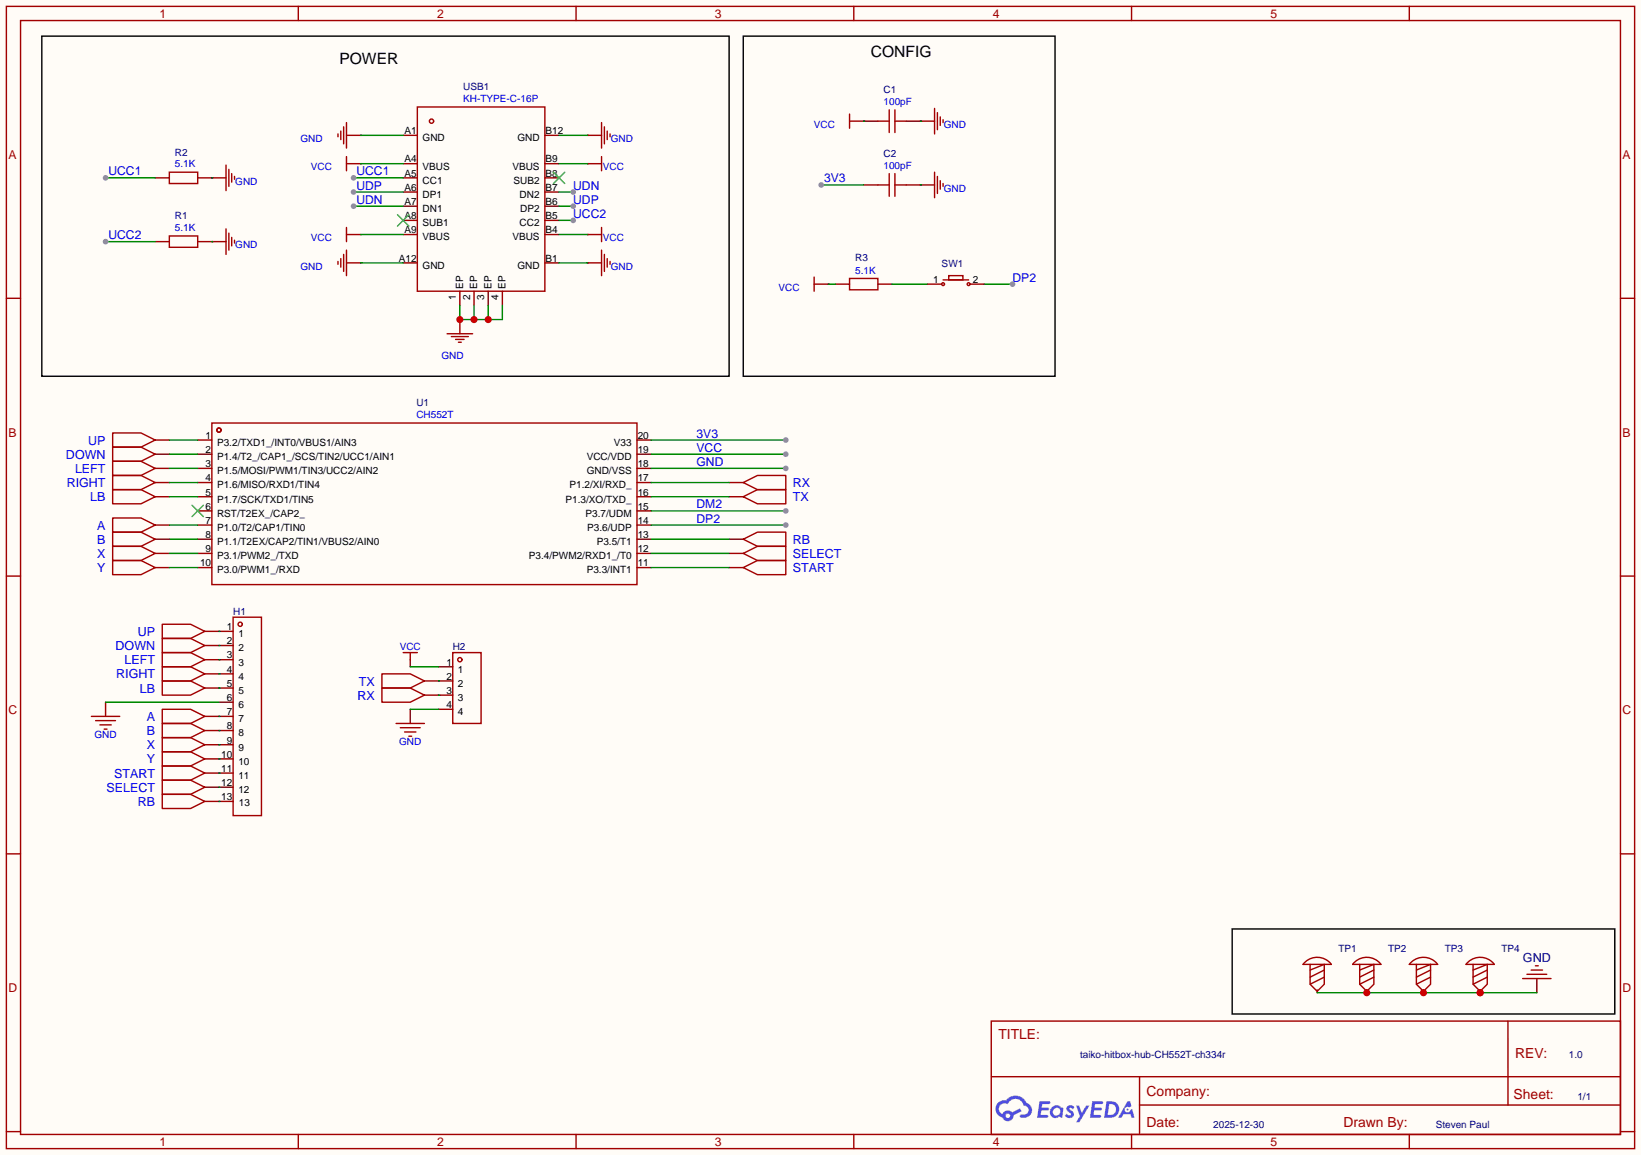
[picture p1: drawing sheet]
<svg xmlns="http://www.w3.org/2000/svg" width="294mm" height="207mm" viewBox="0 0 294 207" stroke-linecap="round" stroke-linejoin="round" font-family="sans-serif">
<path d="M0 0h294.1v207h-294.1z" fill="#fffcf7"/>
<g fill="none" stroke="#a10000" stroke-width=".25">
<path d="M1.1 1.1h291.9v204.8h-291.9zM3.7 3.7h286.7v199.6h-286.7zM53.5 1.1v2.6M103.3 1.1v2.6M153 1.1v2.6M202.8 1.1v2.6M252.6 1.1v2.6M1.1 53.5h2.6M290.4 53.5h2.6M1.1 103.3h2.6M290.4 103.3h2.6M1.1 153h2.6"/>
<path d="M290.4 153h2.6M177.7 183h112.7v20.3h-112.7zM177.7 193h112.7M204.2 198.1h86.2M204.2 193v10.1M270.3 183v15.1M1.1 202.8h2.6M53.5 203.3v2.6M103.3 203.3v2.6M153 203.3v2.6M202.8 203.3v2.6M252.6 203.3v2.6"/>
<path d="M290.4 202.8h2.6"/>
</g>
<g fill="#5487ff">
<path d="M191.3 198.3l.6-.2 .4 .1 .3 .2-.3 .5a.34 .34 0 0 0-.2-.3 .34 .34 0 0 0-.4 .1v.1a1.01 1.01 0 0 1 .7 1.2 .99 .99 0 0 1-1.6 0l.4-.4 .5 .3 .2-.1v-.2a1.02 1.02 0 0 1-.7-1.2z"/>
<path d="M192.9 198.1h.5l.5 1.3 .8-1.3h.6l-1.8 3.1h-.6l.6-1.2z"/>
<path d="M186.3 197.4h.9a1.14 1.14 0 0 1 1 .1 .26 .26 0 0 1-.2 .4h-1.2l-.1 .6h1.1l.3 .3-.3 .2h-1.1l-.2 .8h1.1a.26 .26 0 0 1 .3 .3 .26 .26 0 0 1-.3 .2h-1.7z"/>
<path d="M195.8 197.4h.8a1.15 1.15 0 0 1 1.1 .1 .26 .26 0 0 1-.2 .4h-1.2l-.1 .6h1.1l.2 .3-.2 .2h-1.2l-.1 .8h1.1a.26 .26 0 0 1 .3 .3 .26 .26 0 0 1-.3 .2h-1.8z"/>
<path d="M202.1 197.4h.5l.2 .9-.4 .2a.5 .5 0 0 0-.8 .2 .5 .5 0 0 0 .4 .7 .5 .5 0 0 0 .6-.5l.3-.1 .5 1.5h-.6l-.2-.6h-1.2l-.4 .6h-.6z"/>
<path d="M198.3 197.4l-.4 2.9h1a1.52 1.52 0 0 0 1.7-1.5 1.52 1.52 0 0 0-1.8-1.4zM198.8 197.9a1 1 0 0 1 1.2 1 1 1 0 0 1-1.2 .9h-.2z"/>
<path d="M188.5 198.5a1.06 1.06 0 0 0-.1 1.5 1.06 1.06 0 0 0 1.5 .1l.5 .2 .2-1.6-.1-.2h-.3a1.07 1.07 0 0 0-1.7 0zM188.7 199.2a.67 .67 0 0 1 1.3 0 .67 .67 0 0 1-1.3 0z"/>
<path d="M178.9 197.6a1.57 1.57 0 0 0 .8 2.7 1.04 1.04 0 0 0 1.1 .7 1.04 1.04 0 0 0 .9-1.1l1.4-.7-.3-.6-1.4 .7a1.06 1.06 0 0 0-1.7 .4 1 1 0 0 1-.5-1.4 1 1 0 0 1 1.4-.4 1.53 1.53 0 0 1 1.6-.9 1.53 1.53 0 0 1 1.3 1.2 .77 .77 0 0 1 .9 .7 .77 .77 0 0 1-.8 .8h-.4a.31 .31 0 0 0-.4 .3 .31 .31 0 0 0 .3 .4 1.43 1.43 0 0 0 1.8-.9 1.43 1.43 0 0 0-.9-1.9 2.15 2.15 0 0 0-3.7-.4l-.9 .1zM180.3 200a.39 .39 0 0 1 .7 0 .39 .39 0 0 1-.7 0z"/>
<circle cx="202.1" cy="198.9" r=".19"/>
</g>
<g fill="none" stroke="#a10000" stroke-width=".25">
<path d="M74.8 19.2h22.9v33h-22.9zM159.4 19.7v4M160.4 19.7v4M167.5 19.4v4.6M30.4 30.9h5v2h-5zM38 31.9h2.5M40.5 29.6v4.6M41 30.4v3M41.5 31.1v1.5M42 31.6v.5M60.6 24v.5M61.1 23.5v1.5"/>
<path d="M61.6 22.7v3.1M62.1 29.3h2.5M62.1 22v4.5M62.1 28.1v2.5M62.1 24.3h2.5M105.3 29.3h2.5M105.3 24.3h2.5M107.8 22v4.5M107.8 28.1v2.5M108.3 22.7v3.1M108.8 23.5v1.5M109.3 24v.5"/>
<path d="M152.3 21.7h2.5M152.3 20.4v2.6M157.4 21.7h2M157.4 33.1h2M159.4 31.1v4.1M160.4 21.7h2M160.4 31.1v4.1M160.4 33.1h2M165 21.7h2.5M165 33.1h2.5M167.5 30.9v4.5M168 20.2v3"/>
<path d="M168 31.6v3.1M168.5 21v1.5M168.5 32.4v1.5M169 21.5v.5M169 32.9v.5M30.4 42.3h5v2h-5zM38 43.3h2.5M40.5 41v4.6M41 41.8v3M41.5 42.5v1.6M42 43.1v.5M60.6 46.9v.5"/>
<path d="M61.1 46.4v1.5M61.6 45.6v3M62.1 40.8v2.5M62.1 44.8v4.6M62.1 42h2.5M62.1 47.1h2.5M80.1 59.8h4.6M82.4 57.3v2.5M105.3 42h2.5M105.3 47.1h2.5M107.8 40.8v2.5M107.8 44.8v4.6"/>
<path d="M108.3 45.6v3M108.8 46.4v1.5M109.3 46.9v.5M145.9 50.9h2.6M145.9 49.7v2.5M152.3 49.9h5.1v2h-5.1zM38 75.8h76.2v29h-76.2zM80.9 60.3h3M81.7 60.8h1.5M82.2 61.3h.5"/>
<circle cx="77.3" cy="21.7" r=".38"/>
<circle cx="39.2" cy="77.1" r=".38"/>
</g>
<g fill="none" stroke="#870000" stroke-width=".25">
<path d="M27.8 31.9h2.6M35.4 31.9h2.6M38 31.9h.1M64.6 29.3h.1M64.6 24.3h.1M72.3 39.5h2.5M72.3 37h2.5M72.3 34.4h2.5M72.3 31.9h2.5M72.3 29.3h2.5M72.3 24.3h2.5M97.7 39.5h2.5"/>
<path d="M97.7 37h2.5M97.7 34.4h2.5M97.7 31.9h2.5M97.7 29.3h2.5M97.7 24.3h2.5M105.3 24.3h.1M105.3 29.3h.1M154.8 21.7h.1M154.8 21.7h2.6M154.8 33.1h2.6M162.4 21.7h2.6M162.4 33.1h2.6"/>
<path d="M165 33.1h.1M165 21.7h.1M27.8 43.3h2.6M35.4 43.3h2.6M38 43.3h.1M64.6 42h.1M64.6 47.1h.1M72.3 47.1h2.5M72.3 42h2.5M82.4 57.3h.1M82.4 52.2v2.5M85 52.2v2.5"/>
<path d="M87.5 52.2v2.5M90 52.2v2.5M97.7 47.1h2.5M97.7 42h2.5M105.3 47.1h.1M105.3 42h.1M148.5 50.9h.1M149.7 50.9h2.6M157.4 50.9h2.5M35.4 78.9h2.6M114.2 78.9h2.5M35.4 81.4h2.6"/>
<path d="M35.4 83.9h2.6M35.4 86.5h2.6M35.4 89h2.6M35.4 91.6h2.6M35.4 94.1h2.6M35.4 96.6h2.6M35.4 99.2h2.6M114.2 81.4h2.5M114.2 83.9h2.5M114.2 86.5h2.5M114.2 89h2.5M114.2 91.6h2.5"/>
<path d="M114.2 94.1h2.5M114.2 96.6h2.5M114.2 99.2h2.5M35.4 101.7h2.6M114.2 101.7h2.5"/>
</g>
<path d="M71.2 38.5l2.1 2M73.3 38.5l-2.1 2M99.2 30.9l2 2M101.2 30.9l-2 2M34.4 90.6l2 2M36.4 90.6l-2 2" fill="none" stroke="#3c3" stroke-width=".25"/>
<path d="M7.5 6.5h123.2v60.9h-123.2zM133.2 6.5h55.9v60.9h-55.9z" fill="none" stroke="#000" stroke-width=".25"/>
<path d="M116.7 78.9h24.1" fill="none" stroke="#008700" stroke-width=".25"/>
<circle cx="140.8" cy="78.9" r=".51" fill="#999"/>
<path d="M116.7 81.4h24.1" fill="none" stroke="#008700" stroke-width=".25"/>
<circle cx="140.8" cy="81.4" r=".51" fill="#999"/>
<path d="M116.7 83.9h24.1" fill="none" stroke="#008700" stroke-width=".25"/>
<circle cx="140.8" cy="83.9" r=".51" fill="#999"/>
<path d="M116.7 91.6h24.1" fill="none" stroke="#008700" stroke-width=".25"/>
<circle cx="140.8" cy="91.6" r=".51" fill="#999"/>
<path d="M116.7 94.1h24.1" fill="none" stroke="#008700" stroke-width=".25"/>
<circle cx="140.8" cy="94.1" r=".51" fill="#999"/>
<path d="M82.4 54.7v2.6h7.6v-2.6M85 54.7v2.6M87.5 54.7v2.6" fill="none" stroke="#008700" stroke-width=".25"/>
<g fill="#c00">
<circle cx="82.4" cy="57.3" r=".63"/>
<circle cx="85" cy="57.3" r=".63"/>
<circle cx="87.5" cy="57.3" r=".63"/>
</g>
<path d="M63.4 31.9h8.9" fill="none" stroke="#008700" stroke-width=".25"/>
<circle cx="63.4" cy="31.9" r=".51" fill="#999"/>
<path d="M100.2 39.5h2.5" fill="none" stroke="#008700" stroke-width=".25"/>
<circle cx="102.7" cy="39.5" r=".51" fill="#999"/>
<path d="M18.9 43.3h8.9" fill="none" stroke="#008700" stroke-width=".25"/>
<circle cx="18.9" cy="43.3" r=".51" fill="#999"/>
<path d="M18.9 31.9h8.9" fill="none" stroke="#008700" stroke-width=".25"/>
<circle cx="18.9" cy="31.9" r=".51" fill="#999"/>
<path d="M63.4 34.4h8.9" fill="none" stroke="#008700" stroke-width=".25"/>
<circle cx="63.4" cy="34.4" r=".51" fill="#999"/>
<path d="M100.2 37h2.5" fill="none" stroke="#008700" stroke-width=".25"/>
<circle cx="102.7" cy="37" r=".51" fill="#999"/>
<path d="M100.2 34.4h2.5" fill="none" stroke="#008700" stroke-width=".25"/>
<circle cx="102.7" cy="34.4" r=".51" fill="#999"/>
<path d="M63.4 37h8.9" fill="none" stroke="#008700" stroke-width=".25"/>
<circle cx="63.4" cy="37" r=".51" fill="#999"/>
<path d="M147.2 33.1h7.6" fill="none" stroke="#008700" stroke-width=".25"/>
<circle cx="147.2" cy="33.1" r=".51" fill="#999"/>
<path d="M64.6 29.3h7.7M64.6 24.3h7.7M100.2 29.3h5.1M100.2 24.3h5.1M64.6 42h7.7M64.6 47.1h7.7M100.2 42h5.1M100.2 47.1h5.1M148.5 50.9h1.2M159.9 50.9h6.3M176.4 50.9h5.1" fill="none" stroke="#008700" stroke-width=".25"/>
<circle cx="181.5" cy="50.9" r=".51" fill="#999"/>
<path d="M38 31.9h.1M154.8 21.7h.1M165 21.7h.1M165 33.1h.1M38 43.3h.1M30.4 78.9h5M30.4 83.9h5M30.4 81.4h5M236.1 177.9h39.4" fill="none" stroke="#008700" stroke-width=".25"/>
<path d="M27.8 78.9h2.6M27.8 83.9h2.6M27.8 81.4h2.6M36.7 118.2h2.5M36.7 115.7h2.5M36.7 113.2h2.5M236.1 177.4v.5M245 177.4v.5M255.1 177.4v.5M275.5 175.4v2.5" fill="none" stroke="#870000" stroke-width=".25"/>
<g fill="none" stroke="#a10000" stroke-width=".25">
<path d="M20.2 77.6h5.1l2.5 1.3-2.5 1.2h-5.1zM20.2 82.7h5.1l2.5 1.2-2.5 1.3h-5.1zM20.2 80.1h5.1l2.5 1.3-2.5 1.3h-5.1zM29.1 117h5.1l2.5 1.2-2.5 1.3h-5.1zM29.1 114.4h5.1l2.5 1.3-2.5 1.3h-5.1zM29.1 111.9h5.1l2.5 1.3-2.5 1.2h-5.1zM234 172.4a3.2 3.2 0 0 1 4.6 .4h-5zM234.8 172.8v3.6l1.3 1.3 1.3-1.3v-3.6l-2.6 1.1M237.4 173.9l-2.6 1.2M237.4 175.1l-2.6 1.3M242.9 172.4a3.2 3.2 0 0 1 4.6 .4h-5.1zM243.7 172.8v3.6l1.3 1.3 1.3-1.3v-3.6l-2.6 1.1"/>
<path d="M246.3 173.9l-2.6 1.2M246.3 175.1l-2.6 1.3M253 172.4a3.2 3.2 0 0 1 4.7 .4h-5.1zM253.9 172.8v3.6l1.2 1.3 1.3-1.3v-3.6l-2.5 1.1M256.4 173.9l-2.5 1.2M256.4 175.1l-2.5 1.3M272.9 175.4h5.1M273.7 174.6h3.5M274.4 173.9h2.1M275.2 173.1h.5"/>
</g>
<g fill="#c00">
<circle cx="255.1" cy="177.9" r=".63"/>
<circle cx="245" cy="177.9" r=".63"/>
<circle cx="265.3" cy="177.9" r=".63"/>
</g>
<path d="M263.2 172.4a3.2 3.2 0 0 1 4.6 .4h-5zM264 172.8v3.6l1.3 1.3 1.3-1.3v-3.6l-2.6 1.1M266.6 173.9l-2.6 1.2M266.6 175.1l-2.6 1.3" fill="none" stroke="#a10000" stroke-width=".25"/>
<path d="M265.3 177.4v.5" fill="none" stroke="#870000" stroke-width=".25"/>
<circle cx="265.3" cy="177.9" r=".63" fill="#c00"/>
<path d="M220.9 166.5h68.5v15.2h-68.5z" fill="none" stroke="#000" stroke-width=".25"/>
<g fill="none" stroke="#870000" stroke-width=".25">
<path d="M166.2 50.9h2.6M173.9 50.9h2.5M27.8 99.2h2.6M27.8 86.5h2.6M27.8 96.6h2.6M27.8 94.1h2.6M27.8 89h2.6M130.7 99.2h2.5M130.7 86.5h2.5M130.7 96.6h2.5M130.7 89h2.5M27.8 101.7h2.6"/>
<path d="M39.2 113.2h2.6M39.2 115.7h2.6M39.2 118.2h2.6M73.5 118.2v1.3M78.6 119.5h2.6M130.7 101.7h2.5M18.9 125.9v2.5M36.7 133.5h5.1M36.7 120.8h5.1M36.7 130.9h5.1M36.7 128.4h5.1M36.7 138.6h5.1"/>
<path d="M36.7 123.3h5.1M36.7 136h5.1M39.2 125.9h2.6M73.5 127.1v2.6M76.1 122h5.1M76.1 124.6h5.1M78.6 127.1h2.6M36.7 141.1h5.1M36.7 143.6h5.1"/>
</g>
<g fill="none" stroke="#a10000" stroke-width=".25">
<path d="M169 50.2h4.6M170.1 49.4h2.5v.8h-2.5zM20.2 97.9h5.1l2.5 1.3-2.5 1.3h-5.1zM20.2 85.2h5.1l2.5 1.3-2.5 1.3h-5.1zM20.2 95.4h5.1l2.5 1.2-2.5 1.3h-5.1zM20.2 92.8h5.1l2.5 1.3-2.5 1.3h-5.1zM20.2 87.8h5.1l2.5 1.2-2.5 1.3h-5.1zM133.2 89l2.6-1.2h5v2.5h-5zM133.2 86.5l2.6-1.3h5v2.6h-5zM133.2 96.6l2.6-1.2h5v2.5h-5zM133.2 99.2l2.6-1.3h5v2.6h-5zM20.2 100.5h5.1l2.5 1.2-2.5 1.3h-5.1z"/>
<path d="M29.1 119.5h5.1l2.5 1.3-2.5 1.2h-5.1zM41.8 110.6h5.1v35.6h-5.1zM72.3 117h2.5M73.5 117v1.2M81.2 117h5v12.7h-5zM133.2 101.7l2.6-1.2h5v2.5h-5zM16.4 128.4h5.1M17.1 129.2h3.6M17.9 129.9h2M18.7 130.7h.5M29.1 132.2h5.1l2.5 1.3-2.5 1.2h-5.1zM29.1 129.7h5.1l2.5 1.2-2.5 1.3h-5.1z"/>
<path d="M29.1 127.1h5.1l2.5 1.3-2.5 1.3h-5.1zM29.1 139.8h5.1l2.5 1.3-2.5 1.3h-5.1zM29.1 137.3h5.1l2.5 1.3-2.5 1.2h-5.1zM29.1 122h5.1l2.5 1.3-2.5 1.3h-5.1zM29.1 134.7h5.1l2.5 1.3-2.5 1.3h-5.1zM68.5 120.8h5l2.6 1.2-2.6 1.3h-5zM68.5 123.3h5l2.6 1.3-2.6 1.3h-5zM71 129.7h5.1M71.8 130.4h3.5M72.5 131.2h2M73.3 132h.5M29.1 142.4h5.1l2.5 1.2-2.5 1.3h-5.1z"/>
<circle cx="169" cy="50.9" r=".25"/>
<circle cx="173.6" cy="50.9" r=".25"/>
<circle cx="43.1" cy="111.9" r=".38"/>
<circle cx="82.4" cy="118.2" r=".38"/>
</g>
<g fill="none" stroke="#008700" stroke-width=".25">
<path d="M30.4 96.6h5M30.4 86.5h5M30.4 89h5M30.4 94.1h5M30.4 99.2h5M116.7 96.6h14M116.7 86.5h14M116.7 89h14M116.7 99.2h14M30.4 101.7h5M39.2 118.2h.1M39.2 115.7h.1"/>
<path d="M39.2 113.2h.1M73.5 119.5h5.1M116.7 101.7h14M18.9 125.9h20.3M39.2 120.8h.1M39.2 123.3h.1M39.2 128.4h.1M39.2 130.9h.1M39.2 133.5h.1M39.2 136h.1M39.2 138.6h.1M73.5 127.1h5.1"/>
<path d="M78.6 122h.1M78.6 124.6h.1M39.2 143.6h.1M39.2 141.1h.1"/>
</g>
<g font-size="2.8">
<text x="60.8" y="11.6">POWER</text>
<text x="156.1" y="10.3">CONFIG</text>
</g>
<g font-size="2.5" fill="#a00000">
<text x="178.9" y="186.3">TITLE:</text>
<text x="271.6" y="189.6">REV:</text>
<text x="205.5" y="196.5">Company:</text>
<text x="271.3" y="196.9">Sheet:</text>
<text x="205.5" y="202">Date:</text>
<text x="240.8" y="202.1">Drawn By:</text>
</g>
<g font-size="2.2" fill="#a00000">
<text x="28.6" y="3.2">1</text>
<text x="78.4" y="3.2">2</text>
<text x="128.1" y="3.2">3</text>
<text x="177.9" y="3.2">4</text>
<text x="227.7" y="3.2">5</text>
<text x="1.5" y="28.5">A</text>
<text x="290.8" y="28.5">A</text>
<text x="1.5" y="78.3">B</text>
<text x="290.8" y="78.3">B</text>
<text x="1.5" y="128">C</text>
<text x="290.8" y="128">C</text>
<text x="1.5" y="177.8">D</text>
<text x="290.8" y="177.8">D</text>
<text x="28.6" y="205.4">1</text>
<text x="78.4" y="205.4">2</text>
<text x="128.1" y="205.4">3</text>
<text x="177.9" y="205.4">4</text>
<text x="227.7" y="205.4">5</text>
</g>
<g font-size="2.2" fill="#00f">
<text x="19.4" y="31.4">UCC1</text>
<text x="63.9" y="31.4">UCC1</text>
<text x="63.9" y="34">UDP</text>
<text x="102.7" y="34">UDN</text>
<text x="147.7" y="32.7">3V3</text>
<text x="63.9" y="36.5">UDN</text>
<text x="102.7" y="39">UCC2</text>
<text x="102.7" y="36.5">UDP</text>
<text x="19.4" y="42.9">UCC2</text>
<text x="181.5" y="50.5">DP2</text>
<text x="11.8" y="82.2">DOWN</text>
<text x="15.8" y="79.7">UP</text>
<text x="124.8" y="78.4">3V3</text>
<text x="124.8" y="81">VCC</text>
<text x="124.8" y="83.5">GND</text>
<text x="12" y="87.3">RIGHT</text>
<text x="13.4" y="84.8">LEFT</text>
<text x="16.2" y="89.8">LB</text>
<text x="142.1" y="89.8">TX</text>
<text x="142.1" y="87.3">RX</text>
<text x="17.4" y="94.9">A</text>
<text x="124.8" y="91.1">DM2</text>
<text x="124.8" y="93.7">DP2</text>
<text x="17.4" y="100">X</text>
<text x="17.4" y="97.5">B</text>
<text x="142.1" y="97.5">RB</text>
<text x="142.1" y="100">SELECT</text>
<text x="17.4" y="102.5">Y</text>
<text x="142.1" y="102.5">START</text>
<text x="24.7" y="114">UP</text>
<text x="20.7" y="116.5">DOWN</text>
<text x="22.3" y="119.1">LEFT</text>
<text x="20.8" y="121.6">RIGHT</text>
<text x="25.1" y="124.1">LB</text>
<text x="64.1" y="125.4">RX</text>
<text x="64.3" y="122.9">TX</text>
<text x="26.3" y="131.8">B</text>
<text x="26.3" y="129.2">A</text>
<text x="26.3" y="134.3">X</text>
<text x="26.3" y="136.8">Y</text>
<text x="19.1" y="141.9">SELECT</text>
<text x="20.5" y="139.4">START</text>
<text x="24.7" y="144.5">RB</text>
</g>
<text font-size="2.2" fill="#000080" x="273" y="172.4">GND</text>
<g font-size="1.8" fill="#000080">
<text x="83" y="16.2">USB1</text>
<text x="158.4" y="16.7">C1</text>
<text x="31.4" y="27.9">R2</text>
<text x="158.4" y="28.1">C2</text>
<text x="31.4" y="39.3">R1</text>
<text x="153.3" y="46.8">R3</text>
<text x="168.8" y="47.9">SW1</text>
<text x="74.6" y="72.8">U1</text>
<text x="41.8" y="110.2">H1</text>
<text x="81.2" y="116.5">H2</text>
<text x="239.9" y="170.6">TP1</text>
<text x="248.8" y="170.6">TP2</text>
<text x="259" y="170.6">TP3</text>
<text x="269.1" y="170.6">TP4</text>
<text x="193.6" y="189.6">taiko-hitbox-hub-CH552T-ch334r</text>
<text x="281.2" y="189.7">1.0</text>
<text x="282.7" y="197.1">1/1</text>
<text x="217.5" y="202.2">2025-12-30</text>
<text x="257.3" y="202.1">Steven Paul</text>
</g>
<g font-size="1.8" fill="#00f">
<text x="83" y="18.3">KH-TYPE-C-16P</text>
<text x="145.9" y="22.9">VCC</text>
<text x="158.4" y="18.8">100pF</text>
<text x="169.2" y="22.9">GND</text>
<text x="31.4" y="30">5.1K</text>
<text x="53.8" y="25.5">GND</text>
<text x="109.5" y="25.5">GND</text>
<text x="42.2" y="33.1">GND</text>
<text x="55.7" y="30.6">VCC</text>
<text x="108.1" y="30.5">VCC</text>
<text x="158.4" y="30.3">100pF</text>
<text x="169.2" y="34.4">GND</text>
<text x="31.4" y="41.4">5.1K</text>
<text x="42.2" y="44.5">GND</text>
<text x="55.7" y="43.3">VCC</text>
<text x="108.1" y="43.2">VCC</text>
<text x="53.8" y="48.3">GND</text>
<text x="109.5" y="48.3">GND</text>
<text x="139.5" y="52.1">VCC</text>
<text x="153.3" y="49">5.1K</text>
<text x="79.1" y="64.4">GND</text>
<text x="74.6" y="75">CH552T</text>
<text x="71.6" y="116.5">VCC</text>
<text x="16.9" y="132.3">GND</text>
<text x="71.5" y="133.5">GND</text>
</g>
<g font-size="1.8">
<text x="72.5" y="29.1">A4</text>
<text x="72.5" y="24">A1</text>
<text x="75.7" y="25.3">GND</text>
<text x="92.7" y="25.3">GND</text>
<text x="97.8" y="24">B12</text>
<text x="97.8" y="29.1">B9</text>
<text x="72.5" y="34.2">A6</text>
<text x="72.5" y="31.7">A5</text>
<text x="75.7" y="35.5">DP1</text>
<text x="75.7" y="32.9">CC1</text>
<text x="75.7" y="30.4">VBUS</text>
<text x="91.8" y="30.4">VBUS</text>
<text x="92" y="32.9">SUB2</text>
<text x="93.1" y="35.5">DN2</text>
<text x="97.8" y="31.7">B8</text>
<text x="97.8" y="34.2">B7</text>
<text x="72.5" y="41.8">A9</text>
<text x="72.5" y="39.3">A8</text>
<text x="72.5" y="36.7">A7</text>
<text x="75.7" y="40.6">SUB1</text>
<text x="75.7" y="38">DN1</text>
<text x="93.1" y="40.6">CC2</text>
<text x="93.2" y="38">DP2</text>
<text x="97.8" y="36.7">B6</text>
<text x="97.8" y="39.3">B5</text>
<text x="97.8" y="41.8">B4</text>
<text x="71.5" y="46.9">A12</text>
<text x="75.7" y="43.1">VBUS</text>
<text x="91.8" y="43.1">VBUS</text>
<text x="97.8" y="46.9">B1</text>
<text x="75.7" y="48.2">GND</text>
<text x="81.7" y="53.8" transform="rotate(-90 81.7 53.8)">1</text>
<text x="83" y="51.7" transform="rotate(-90 83 51.7)">EP</text>
<text x="84.3" y="53.8" transform="rotate(-90 84.3 53.8)">2</text>
<text x="85.5" y="51.7" transform="rotate(-90 85.5 51.7)">EP</text>
<text x="86.8" y="53.8" transform="rotate(-90 86.8 53.8)">3</text>
<text x="88.1" y="51.7" transform="rotate(-90 88.1 51.7)">EP</text>
<text x="89.3" y="53.8" transform="rotate(-90 89.3 53.8)">4</text>
<text x="90.6" y="51.7" transform="rotate(-90 90.6 51.7)">EP</text>
<text x="92.7" y="48.2">GND</text>
<text x="167.3" y="50.7">1</text>
<text x="174.4" y="50.7">2</text>
<text x="36.8" y="78.7">1</text>
<text x="36.8" y="81.2">2</text>
<text x="36.8" y="83.7">3</text>
<text x="38.9" y="79.9">P3.2/TXD1_/INT0/VBUS1/AIN3</text>
<text x="38.9" y="82.5">P1.4/T2_/CAP1_/SCS/TIN2/UCC1/AIN1</text>
<text x="105.2" y="82.5">VCC/VDD</text>
<text x="110" y="79.9">V33</text>
<text x="114.3" y="83.7">18</text>
<text x="114.3" y="81.2">19</text>
<text x="114.3" y="78.7">20</text>
<text x="36.8" y="86.3">4</text>
<text x="36.8" y="88.8">5</text>
<text x="38.9" y="85">P1.5/MOSI/PWM1/TIN3/UCC2/AIN2</text>
<text x="38.9" y="87.5">P1.6/MISO/RXD1/TIN4</text>
<text x="102.1" y="87.5">P1.2/XI/RXD_</text>
<text x="105.2" y="85">GND/VSS</text>
<text x="114.3" y="88.8">16</text>
<text x="114.3" y="86.3">17</text>
<text x="36.8" y="91.4">6</text>
<text x="36.8" y="93.9">7</text>
<text x="38.9" y="90.1">P1.7/SCK/TXD1/TIN5</text>
<text x="38.9" y="92.6">RST/T2EX_/CAP2_</text>
<text x="38.9" y="95.2">P1.0/T2/CAP1/TIN0</text>
<text x="101.4" y="90.1">P1.3/XO/TXD_</text>
<text x="105" y="92.6">P3.7/UDM</text>
<text x="105.3" y="95.2">P3.6/UDP</text>
<text x="114.3" y="93.9">14</text>
<text x="114.3" y="91.4">15</text>
<text x="35.9" y="101.5">10</text>
<text x="36.8" y="96.4">8</text>
<text x="36.8" y="99">9</text>
<text x="38.9" y="97.7">P1.1/T2EX/CAP2/TIN1/VBUS2/AIN0</text>
<text x="38.9" y="100.2">P3.1/PWM2_/TXD</text>
<text x="94.8" y="100.2">P3.4/PWM2/RXD1_/T0</text>
<text x="107" y="97.7">P3.5/T1</text>
<text x="114.3" y="101.5">11</text>
<text x="114.3" y="99">12</text>
<text x="114.3" y="96.4">13</text>
<text x="38.9" y="102.8">P3.0/PWM1_/RXD</text>
<text x="105.2" y="102.8">P3.3/INT1</text>
<text x="40.7" y="112.9">1</text>
<text x="40.7" y="115.5">2</text>
<text x="40.7" y="118">3</text>
<text x="42.7" y="114.2">1</text>
<text x="42.7" y="116.8">2</text>
<text x="42.7" y="119.3">3</text>
<text x="80" y="119.3">1</text>
<text x="40.7" y="120.6">4</text>
<text x="40.7" y="123.1">5</text>
<text x="40.7" y="125.6">6</text>
<text x="42.7" y="121.8">4</text>
<text x="42.7" y="124.4">5</text>
<text x="80" y="121.8">2</text>
<text x="80" y="124.4">3</text>
<text x="82.1" y="120.6">1</text>
<text x="82.1" y="123.1">2</text>
<text x="82.1" y="125.6">3</text>
<text x="40.7" y="128.2">7</text>
<text x="40.7" y="130.7">8</text>
<text x="42.7" y="126.9">6</text>
<text x="42.7" y="129.5">7</text>
<text x="42.7" y="132">8</text>
<text x="80" y="126.9">4</text>
<text x="82.1" y="128.2">4</text>
<text x="39.7" y="135.8">10</text>
<text x="40.7" y="133.3">9</text>
<text x="42.7" y="134.5">9</text>
<text x="42.7" y="137.1">10</text>
<text x="39.7" y="138.3">11</text>
<text x="39.7" y="140.9">12</text>
<text x="39.7" y="143.4">13</text>
<text x="42.7" y="139.6">11</text>
<text x="42.7" y="142.2">12</text>
<text x="42.8" y="144.5">13</text>
</g>
</svg>
